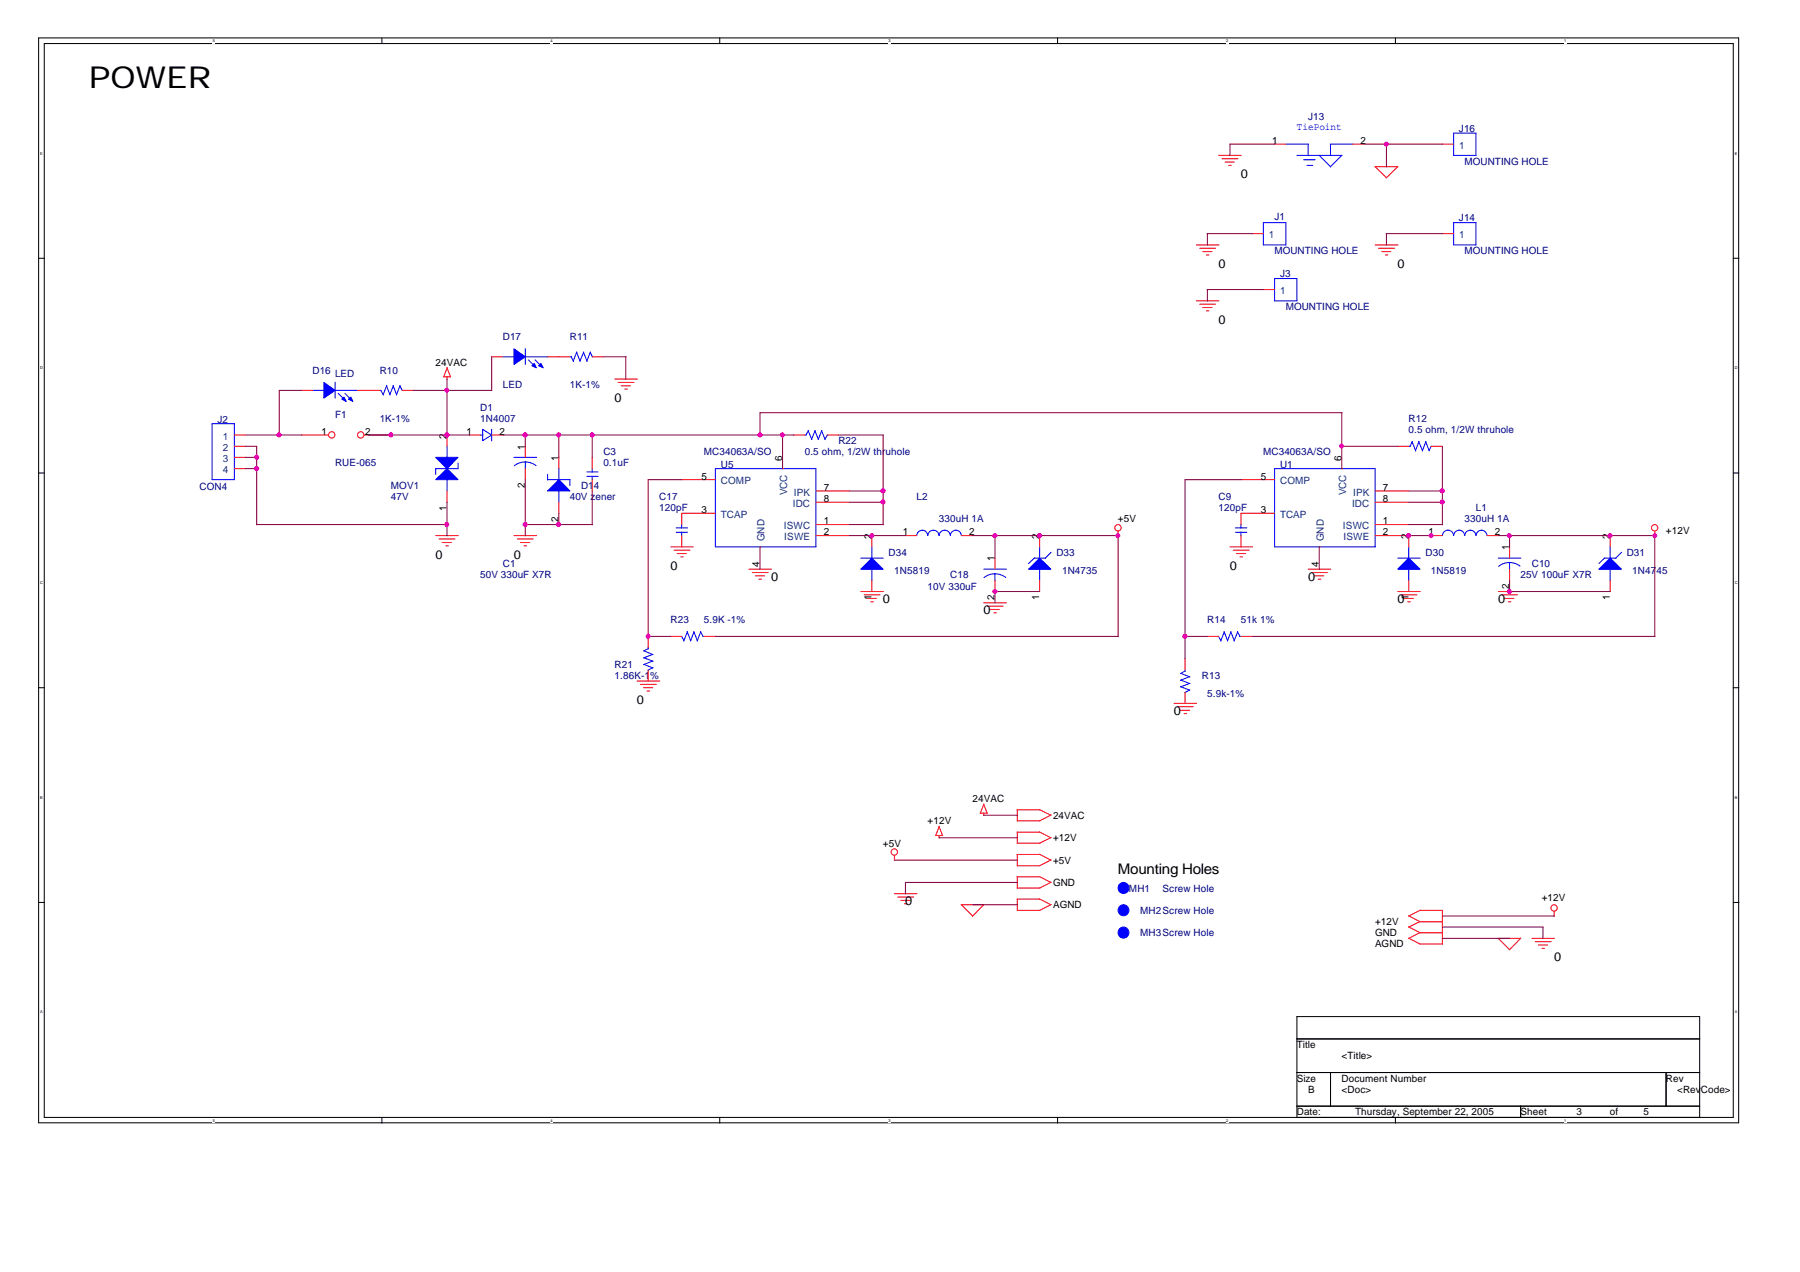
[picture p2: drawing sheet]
<svg xmlns="http://www.w3.org/2000/svg" width="297mm" height="210mm" viewBox="0 0 297 210" stroke-linecap="round" stroke-linejoin="round" font-family="sans-serif">
<path d="M6.4 6.3h280.5v179h-280.5zM7.3 7.2h278.7v177.2h-278.7z" fill="none" stroke="#000" stroke-width=".17"/>
<g fill="#fff">
<path d="M35.1 6.4h.4v.7h-.4z"/>
<path d="M35.1 184.5h.4v.8h-.4z"/>
</g>
<path d="M63 6.3v.9M63 184.4v.9" fill="none" stroke="#000" stroke-width=".17"/>
<g fill="#fff">
<path d="M90.8 6.4h.4v.7h-.4z"/>
<path d="M90.8 184.5h.4v.8h-.4z"/>
</g>
<path d="M118.8 6.3v.9M118.8 184.4v.9" fill="none" stroke="#000" stroke-width=".17"/>
<g fill="#fff">
<path d="M146.6 6.4h.3v.7h-.3z"/>
<path d="M146.6 184.5h.3v.8h-.3z"/>
</g>
<path d="M174.5 6.3v.9M174.5 184.4v.9" fill="none" stroke="#000" stroke-width=".17"/>
<g fill="#fff">
<path d="M202.4 6.4h.3v.7h-.3z"/>
<path d="M202.4 184.5h.3v.8h-.3z"/>
</g>
<path d="M230.3 6.3v.9M230.3 184.4v.9" fill="none" stroke="#000" stroke-width=".17"/>
<g fill="#fff">
<path d="M258.1 6.4h.3v.7h-.3z"/>
<path d="M258.1 184.5h.3v.8h-.3z"/>
<path d="M6.6 24.9h.4v.7h-.4z"/>
<path d="M286.3 24.9h.4v.7h-.4z"/>
<path d="M6.6 60.3h.5v.8h-.5z"/>
<path d="M286.3 60.3h.4v.8h-.4z"/>
</g>
<path d="M6.4 42.6h.9M286 42.6h1" fill="none" stroke="#000" stroke-width=".17"/>
<g fill="#fff">
<path d="M6.6 95.8h.5v.7h-.5z"/>
<path d="M286.3 95.8h.4v.7h-.4z"/>
</g>
<path d="M6.4 78.1h.9M286 78.1h1" fill="none" stroke="#000" stroke-width=".17"/>
<g fill="#fff">
<path d="M6.6 131.2h.4v.7h-.4z"/>
<path d="M286.3 131.2h.4v.7h-.4z"/>
</g>
<path d="M6.4 113.5h.9M286 113.5h1" fill="none" stroke="#000" stroke-width=".17"/>
<g fill="#fff">
<path d="M6.6 166.6h.4v.8h-.4z"/>
<path d="M286.3 166.6h.3v.8h-.3z"/>
</g>
<path d="M6.4 148.9h.9M286 148.9h1M214 167.8h66.5v16.6h-66.5zM214 171.4h66.5M214 177h66.5M219.6 177v5.5M274.9 177v5.5M214 182.5h66.5M250.9 182.5v1.9" fill="none" stroke="#000" stroke-width=".17"/>
<g fill="none" stroke="#f00" stroke-width=".17">
<path d="M201.1 25.6h3.7M201.7 26.2h2.6M202.2 26.7h1.5M202.8 27.3h.4M206.7 38.6h1.8M210.3 23.8h1.9M223.2 23.8h1.9M226.9 27.5l1.9 1.8M226.9 27.5h3.8M230.7 27.5l-1.9 1.9M238 23.8h1.9M238 38.6h1.9"/>
<path d="M81.1 58.9h1.9M90.4 58.9h3.6M97.7 58.9h1.9M197.4 49.6h3.7M197.4 40.4h3.7M198 50.2h2.6M198 41h2.6M198.5 50.7h1.5M198.5 41.5h1.5M199.1 51.3h.4M199.1 42.1h.4M208.5 47.8h1.8"/>
<path d="M226.9 40.4h3.8M227.5 41h2.6M228 41.5h1.5M228.6 42.1h.4M38.7 71.8h1.8M38.7 73.7h1.8M38.7 75.5h1.8M38.7 77.3h1.8M49.8 71.8h4.4M49.8 64.4h1.8M59 64.4h3.7M60.1 71.8h4.4"/>
<path d="M66.4 64.4h1.8M73.2 62.2h1.1M73.8 62.2v.4M73.8 71.8v1.9M73.8 60.7l.6 1.5M73.8 60.7l-.6 1.5M77.5 71.8h1.8M81.1 71.8h1.9M86.7 73.7v1.8M86.7 77.3v1.9M92.2 75.5v1.8M97.7 75.5v1.8"/>
<path d="M97.7 79.2v1.8M101.5 62.6h3.7M102 63.1h2.6M102.5 63.7h1.5M103.1 64.2h.4M112.5 79.2h5.5M129.1 77.3h.1M131 71.8h1.8M136.5 71.8h1.9M204.8 79.2h5.5M221.4 77.3h.1M230.7 73.7h1.8"/>
<path d="M236.2 73.7h1.8M71.9 88.4h3.7M72.5 88.9h2.6M73 89.5h1.5M73.6 90.1h.4M73.8 81v1.9M84.8 88.4h3.7M85.4 88.9h2.6M85.9 89.5h1.5M86.5 90.1h.4M92.2 82.9v1.8M110.7 90.2h3.7"/>
<path d="M111.2 90.8h2.7M111.7 91.3h1.6M112.3 91.9h.5M112.5 88.4v1.8M118 84.7h-5.5v1.9M123.6 93.9h3.7M124.1 94.5h2.7M124.7 95h1.5M125.2 95.6h.5M125.4 90.2h.1M134.6 88.4h5.6M134.6 81h5.6"/>
<path d="M134.6 82.9h5.6M134.6 86.6h5.6M142.1 97.6h3.7M142.6 98.2h2.6M143.1 98.8h1.5M143.7 99.3h.4M143.9 88.4v1.8M143.9 95.8v1.8M149.4 88.4h1.9M158.6 88.4h1.9M162.3 99.5h3.8M164.2 92.1v1.8"/>
<path d="M164.2 95.8v1.8M171.6 88.4v1.8M171.6 95.8v1.8M184.5 87.7v.7M203 90.2h3.7M203.5 90.8h2.6M204 91.3h1.6M204.6 91.9h.4M204.8 88.4v1.8M210.3 84.7h-5.5v1.9M215.9 93.9h3.7M216.4 94.5h2.7"/>
<path d="M216.9 95h1.6M217.5 95.6h.5M217.7 90.2h.1M226.9 88.4h5.6v1.8M226.9 81h5.6M226.9 82.9h5.6M226.9 86.6h5.6M230.7 97.6h3.7M231.2 98.2h2.6M231.7 98.8h1.5M232.3 99.3h.4M232.5 95.8v1.8"/>
<path d="M236.2 88.4h1.8M245.4 88.4h1.9M247.3 97.6h3.7M247.8 98.2h2.6M248.3 98.8h1.5M248.9 99.3h.4M249.1 90.2v1.9M249.1 93.9v1.9M265.7 88.4v1.8M265.7 95.8v1.8M273.1 87.7v.7M105.1 112.4h3.8"/>
<path d="M105.7 112.9h2.6M106.2 113.5h1.5M106.8 114h.4M107 105v1.8M107 110.6v1.8M110.7 105h1.8M116.2 105h1.8M162.9 100h2.6M163.4 100.6h1.5M164 101.1h.4M193.7 116.1h3.8M194.3 116.6h2.6"/>
<path d="M194.8 117.2h1.5M195.4 117.8h.4M195.6 108.7v1.9M195.6 114.2v1.9M199.2 105h1.9M204.8 105h1.9M154.4 137.9h1.1M155 137.9v.4M155 136.4l.6 1.5M155 136.3l-.6 1.6M161.7 134.2h1.2M162.3 134.2v.4"/>
<path d="M162.3 132.7l.6 1.5M162.4 132.7l-.6 1.5M167.8 137.3h3.8M167.8 133.6h3.8M167.9 133.6v1.9M167.9 137.3v1.9M167.9 139.1h3.7M167.9 135.5h3.7M171.5 137.3l1.9 1M171.5 133.6l1.9 .9M173.5 138.2l-1.9 .9M173.5 134.5l-1.9 1"/>
<path d="M147.6 147.5h3.7M147.6 141.2v.8M148.1 148h2.7M148.7 148.6h1.5M149.2 149.1h.5M158.6 149.3l1.9 1.9M158.6 149.3h3.8M162.3 149.3l-1.8 1.9M167.8 141h3.8M167.8 148.4h3.8M167.8 144.7h3.8M167.9 141v1.9"/>
<path d="M167.9 144.7v1.9M167.9 148.4v1.9M167.9 142.9h3.7M167.9 150.2h3.7M167.9 146.5h3.7M171.5 141l1.9 .9M171.5 148.3l1.9 1M171.5 144.6l1.9 1M173.5 141.9l-1.9 1M173.5 149.3l-1.9 .9M173.5 145.6l-1.9 .9M232.4 151.1l1.9 1"/>
<path d="M232.4 154.8l1.9 1M232.4 152.9l1.9 1M234.3 152.1h3.8M234.3 153.9h3.8M234.3 155.8h3.7M234.3 150.2h3.8M234.4 150.2l-1.9 1M234.4 153.9l-1.9 .9M234.4 152.1l-1.9 .9M238 150.2v5.6M247.2 154.8h3.7M247.3 154.8l1.9 2"/>
<path d="M251 154.8l-1.9 1.9M252.8 154.8h3.7M253.3 155.4h2.7M253.9 155.9h1.5M254.4 156.5h.5M256.5 150.4v.8"/>
<circle cx="54.7" cy="71.8" r=".52"/>
<circle cx="59.5" cy="71.8" r=".52"/>
<circle cx="184.5" cy="87.1" r=".52"/>
<circle cx="273.1" cy="87.1" r=".52"/>
<circle cx="147.6" cy="140.6" r=".52"/>
<circle cx="256.5" cy="149.8" r=".52"/>
</g>
<g fill="none" stroke="#00f" stroke-width=".17">
<path d="M208.5 36.7h3.7v3.7h-3.7zM212.2 23.8h3.7M214 25.6h7.5M215.1 26.4h1.9M215.7 27.3h.9M215.9 23.8v1.9M217.7 25.6l1.9 1.9M219.5 23.8h3.7M219.6 23.8v1.9M221.4 25.6l-1.9 1.9M239.9 22h3.7v3.6h-3.7zM239.9 36.7h3.7v3.7h-3.7z"/>
<path d="M83 58.9h1.9M86.7 57.5v2.6M86.7 58.9h3.7M87.2 59.4l1.1 1.1M88.3 59.4l1.1 1.1M94 58.9h.3M94.3 58.9l.3 .7M95.1 58.1l.6 1.5M95.2 58.1l-.6 1.5M96.3 58.1l.6 1.5M96.3 58.1l-.6 1.5M97.4 58.1l.4 .8"/>
<path d="M97.4 58.1l-.6 1.5M210.3 46h3.7v3.6h-3.7zM35 69.9h3.7v9.3h-3.7zM51.6 64.4h1.9M55.3 63.1v2.6M55.3 64.4h3.7M55.8 64.9l1.2 1.2M56.9 64.9l1.2 1.2M62.7 64.4h.2M62.8 64.4l.5 .8M63.8 63.7l.6 1.5M63.8 63.6l-.6 1.5"/>
<path d="M64.9 63.7l.6 1.5M64.9 63.6l-.6 1.5M66 63.7l.4 .8M66 63.6l-.6 1.5M71.9 77.3h3.7M71.9 77.3v1M73.8 73.6v7.4M75.6 76.4v1M79.3 71.8h.4M79.7 70.9l1.4 .9-1.4 .9zM81.1 70.9v1.9M84.8 75.5h3.7"/>
<path d="M86.7 76.2l.7 .1 1.1 .5M86.7 76.2l-1.2 .3-.6 .4M86.7 76.2v1.2M90.4 78.3v.9M90.4 79.2h3.7M92.2 77.3v1.9M94 79.2v.9M96.8 77.9h1.9M96.8 78.6h1.9M97.7 77.3v.6M97.7 78.6v.6M118 77.3h16.6v12.9h-16.6z"/>
<path d="M132.8 71.8h.2M133.4 71.1l.6 1.4M133.4 71l-.4 .8M134.5 71.1l.6 1.4M134.5 71l-.6 1.5M135.6 71.1l.6 1.4M135.6 71l-.6 1.5M136.5 71.7l-.4 .8M210.3 77.3h16.6v12.9h-16.6zM232.5 73.7h.2M233 72.9l.6 1.5M233.1 72.8l-.4 .9"/>
<path d="M234.1 72.9l.7 1.5M234.2 72.8l-.6 1.6M235.3 72.9l.6 1.5M235.3 72.8l-.6 1.6M236.2 73.6l-.4 .8M92.2 81v1.9M111.6 87.1h1.9M111.6 87.8h1.9M112.5 86.6v.6M112.5 87.8v.6M142.1 92.1h3.7M143.9 90.2v1.9"/>
<path d="M143.9 93.9v1.9M151.3 88.4a.91 .91 0 0 1 .9-.9 .91 .91 0 0 1 .9 .9 .93 .93 0 0 1 .9-.9 .93 .93 0 0 1 1 .9 .93 .93 0 0 1 .9-.9 .93 .93 0 0 1 .9 .9 .91 .91 0 0 1 .9-.9 .91 .91 0 0 1 .9 .9M162.3 93.9h3.8M164.2 94.7l1.1 .2 .7 .4M164.2 94.7l-1.2 .2-.6 .4M164.2 94.7v1.1M170.7 92.1h1.8M170.7 92.1l-1 .9M171.6 90.2v1.9M171.6 93.9v1.9M173.5 91.1l-1 1M203.9 87.1h1.9"/>
<path d="M203.9 87.8h1.9M204.8 86.6v.6M204.8 87.8v.6M230.7 92.1h3.7M232.5 90.2v1.9M232.5 93.9v1.9M238 88.4a.93 .93 0 0 1 1-.9 .93 .93 0 0 1 .9 .9 .91 .91 0 0 1 .9-.9 .91 .91 0 0 1 .9 .9 .93 .93 0 0 1 .9-.9 .93 .93 0 0 1 1 .9 .91 .91 0 0 1 .9-.9 .91 .91 0 0 1 .9 .9M247.3 92.1h3.7M249.1 92.8l.8 .1 .9 .5M249.1 92.8l-1.1 .3-.7 .4M249.1 92.8v1.2M264.8 92.1h1.9"/>
<path d="M264.8 92.1l-1 .9M265.7 90.2v1.9M265.7 93.9v1.9M267.6 91.1l-1 1M106.2 107.4l1.6 .6M106.2 108.5l1.6 .6M106.2 109.6l1.6 .6M107 107.1l-.8 .3M107 106.8v.3M107.7 108l-1.5 .6M107.7 109.1l-1.5 .6M107.7 110.2l-.8 .4"/>
<path d="M112.5 105l.4 .7M113.4 104.2l.6 1.5M113.4 104.3l-.6 1.5M114.5 104.2l.6 1.5M114.5 104.3l-.6 1.5M115.6 104.2l.4 .8M115.6 104.3l-.6 1.5M116 105h.2M194.8 111.1l1.6 .6M194.8 112.2l1.6 .6M194.8 113.3l1.6 .6M195.6 110.7l-.8 .5"/>
<path d="M195.6 110.6v.2M196.3 111.7l-1.5 .6M196.3 112.8l-1.5 .6M196.3 113.9l-.8 .4M201.1 105l.4 .7M202 104.2l.6 1.5M202 104.3l-.6 1.5M203.1 104.2l.6 1.5M203.1 104.3l-.6 1.5M204.2 104.2l.4 .8M204.2 104.3l-.6 1.5M204.6 105h.2"/>
</g>
<g fill="#00f" stroke="#00f" stroke-width=".17">
<path d="M84.8 57.6l1.9 1.3-1.9 1.2z" fill-rule="evenodd"/>
<path d="M89.3 60l.3 .7-.7-.3z" fill-rule="evenodd"/>
<path d="M88.2 60l.3 .7-.7-.3z" fill-rule="evenodd"/>
<path d="M71.9 79.2l1.9-1.9 1.8 1.9z" fill-rule="evenodd"/>
<path d="M71.9 75.5h3.7l-1.8 1.8z" fill-rule="evenodd"/>
<path d="M53.4 63.1l1.9 1.3-1.9 1.3z" fill-rule="evenodd"/>
<path d="M57.5 65.9l.4-.4 .3 .7z" fill-rule="evenodd"/>
<path d="M56.8 65.5l.3 .7-.7-.3z" fill-rule="evenodd"/>
<path d="M171.6 92.1l1.8 1.8h-3.7z" fill-rule="evenodd"/>
<path d="M263.8 93.9l1.9-1.8 1.9 1.8z" fill-rule="evenodd"/>
<path d="M232.5 92.1l1.8 1.8h-3.6z" fill-rule="evenodd"/>
<path d="M92.2 79.2l1.8 1.8h-3.6z" fill-rule="evenodd"/>
<path d="M142.1 93.9l1.8-1.8 1.8 1.8z" fill-rule="evenodd"/>
<circle cx="185.4" cy="146.5" r=".9"/>
<circle cx="185.4" cy="153.9" r=".9"/>
<circle cx="185.4" cy="150.2" r=".9"/>
</g>
<g fill="none" stroke="#800040" stroke-width=".17">
<path d="M199.2 38.6h7.5M199.2 38.6v1.9M202.9 23.8h7.4M203 23.8v1.9M225.1 23.8h13M228.8 38.6h9.2M228.8 23.8v3.7M228.8 38.6v1.9M81.1 58.8v5.6M99.6 58.9h3.7M103.3 58.9v3.7M199.2 47.8h9.3"/>
<path d="M199.2 47.8v1.9M40.5 73.7h1.9M40.5 71.8h9.3M40.5 75.5h1.9M40.5 77.3h1.9M42.4 73.7v12.9M49.8 64.4h-3.7v7.4M60.8 71.8h16.7M68.2 64.4h13M73.8 62.6v9.2M83 71.8h48M86.7 71.8v1.9"/>
<path d="M86.7 79.2v9.2M92.2 71.8v3.7M97.7 71.8v3.7M112.5 79.2h-5.5v25.9M129.1 71.8v5.6M138.4 71.8h7.4M145.7 71.8v14.8M204.8 79.2h-9.2v29.5M221.4 73.7h9.3M221.4 68.1v9.3M221.5 68.1h-96.1v3.7M238 73.7v12.9"/>
<path d="M42.4 86.6h31.4M73.8 82.9v5.5M86.7 86.6h11.1M92.2 84.7v1.9M97.7 81v5.6M125.4 90.2v3.8M140.2 82.9h5.6M140.2 86.6h5.6M140.2 88.4h9.3M140.2 81h5.6M160.5 88.4h24.1M164.1 97.6h7.5"/>
<path d="M164.2 88.4v3.8M164.2 97.6v1.9M184.5 88.4v16.7M217.7 90.2v3.8M232.5 82.9h5.6M232.5 86.6h5.6M232.5 88.4h4.1M232.5 81h5.6M247.3 88.4h25.8M249.1 97.6h16.6M249.1 88.4v1.9M249.1 95.8v1.9"/>
<path d="M273.1 88.4v16.7M107 105h3.7M118 105h66.6M195.5 105h3.7M206.7 105h66.4M155 138.3h12.9M162.3 134.5h5.6M147.6 141.9h20.3M160.5 149.3h7.4M167.9 145.6h-18.5v1.9M238 151.2h18.5M238 154.8h11.2"/>
<path d="M238 153h16.7M254.6 153v1.9"/>
</g>
<g fill="#f0f" stroke="#f0f" stroke-width=".17">
<circle cx="228.8" cy="23.8" r=".34"/>
<circle cx="46" cy="71.8" r=".35"/>
<circle cx="64.5" cy="71.8" r=".35"/>
<circle cx="73.7" cy="71.8" r=".35"/>
<circle cx="86.7" cy="71.8" r=".36"/>
<circle cx="238" cy="82.8" r=".34"/>
<circle cx="145.7" cy="81" r=".36"/>
<circle cx="143.9" cy="88.4" r=".33"/>
<circle cx="238" cy="81" r=".36"/>
<circle cx="164.2" cy="88.4" r=".34"/>
<circle cx="97.7" cy="71.8" r=".35"/>
<circle cx="125.4" cy="71.8" r=".35"/>
<circle cx="265.7" cy="88.4" r=".34"/>
<circle cx="171.6" cy="88.4" r=".33"/>
<circle cx="129.1" cy="71.8" r=".35"/>
<circle cx="273.1" cy="88.4" r=".33"/>
<circle cx="86.7" cy="86.5" r=".36"/>
<circle cx="92.2" cy="86.5" r=".35"/>
<circle cx="92.2" cy="71.8" r=".35"/>
<circle cx="221.4" cy="73.6" r=".33"/>
<circle cx="107" cy="105" r=".35"/>
<circle cx="232.5" cy="88.4" r=".34"/>
<circle cx="236.2" cy="88.4" r=".33"/>
<circle cx="184.5" cy="88.4" r=".33"/>
<circle cx="249.1" cy="88.4" r=".33"/>
<circle cx="145.7" cy="82.8" r=".34"/>
<circle cx="73.7" cy="64.4" r=".33"/>
<circle cx="42.4" cy="75.5" r=".35"/>
<circle cx="249.1" cy="97.6" r=".33"/>
<circle cx="73.7" cy="86.5" r=".35"/>
<circle cx="164.2" cy="97.6" r=".34"/>
<circle cx="42.4" cy="77.3" r=".35"/>
<circle cx="195.5" cy="105" r=".36"/>
</g>
<text font-size="5" x="14.6" y="14.6">POWER</text>
<text font-size="2.4" x="184.5" y="144.2">Mounting Holes</text>
<g font-size="2">
<text x="204.8" y="29.4">0</text>
<text x="201.1" y="44.2">0</text>
<text x="230.6" y="44.2">0</text>
<text x="201.1" y="53.4">0</text>
<text x="101.4" y="66.4">0</text>
<text x="71.9" y="92.2">0</text>
<text x="84.8" y="92.2">0</text>
<text x="110.7" y="94">0</text>
<text x="127.3" y="95.9">0</text>
<text x="202.9" y="94">0</text>
<text x="215.9" y="95.9">0</text>
<text x="145.7" y="99.5">0</text>
<text x="162.3" y="101.4">0</text>
<text x="230.6" y="99.5">0</text>
<text x="247.2" y="99.5">0</text>
<text x="105.1" y="116.2">0</text>
<text x="193.7" y="118">0</text>
<text x="149.4" y="149.4">0</text>
<text x="256.5" y="158.6">0</text>
</g>
<g font-size="1.7">
<text x="209.9" y="23.8">1</text>
<text x="224.5" y="23.8">2</text>
<text x="71.9" y="60.4">24VAC</text>
<text x="53" y="71.8">1</text>
<text x="60.3" y="71.8">2</text>
<text x="77" y="71.8">1</text>
<text x="82.4" y="71.8">2</text>
<text x="73.7" y="72.4" transform="rotate(-90 73.7 72.4)">2</text>
<text x="86.6" y="74.2" transform="rotate(-90 86.6 74.2)">1</text>
<text x="92.2" y="76" transform="rotate(-90 92.2 76)">1</text>
<text x="129.1" y="76" transform="rotate(-90 129.1 76)">6</text>
<text x="221.4" y="76" transform="rotate(-90 221.4 76)">6</text>
<text x="86.6" y="80.6" transform="rotate(-90 86.6 80.6)">2</text>
<text x="115.8" y="79.1">5</text>
<text x="135.9" y="81">7</text>
<text x="135.9" y="82.9">8</text>
<text x="208.1" y="79.1">5</text>
<text x="228.2" y="81">7</text>
<text x="228.2" y="82.9">8</text>
<text x="73.7" y="84.3" transform="rotate(-90 73.7 84.3)">1</text>
<text x="92.2" y="86.1" transform="rotate(-90 92.2 86.1)">2</text>
<text x="115.8" y="84.7">3</text>
<text x="135.9" y="86.5">1</text>
<text x="135.9" y="88.4">2</text>
<text x="143.8" y="89" transform="rotate(-90 143.8 89)">2</text>
<text x="149" y="88.4">1</text>
<text x="159.9" y="88.4">2</text>
<text x="171.5" y="89" transform="rotate(-90 171.5 89)">2</text>
<text x="184.5" y="86.2">+5V</text>
<text x="208.1" y="84.7">3</text>
<text x="228.2" y="86.5">1</text>
<text x="228.2" y="88.4">2</text>
<text x="232.4" y="89" transform="rotate(-90 232.4 89)">2</text>
<text x="235.8" y="88.4">1</text>
<text x="246.7" y="88.4">2</text>
<text x="265.6" y="89" transform="rotate(-90 265.6 89)">2</text>
<text x="274.9" y="88.1">+12V</text>
<text x="125.3" y="93.5" transform="rotate(-90 125.3 93.5)">4</text>
<text x="164.1" y="92.6" transform="rotate(-90 164.1 92.6)">1</text>
<text x="217.6" y="93.5" transform="rotate(-90 217.6 93.5)">4</text>
<text x="249" y="90.8" transform="rotate(-90 249 90.8)">1</text>
<text x="143.8" y="99" transform="rotate(-90 143.8 99)">1</text>
<text x="164.1" y="99" transform="rotate(-90 164.1 99)">2</text>
<text x="171.5" y="99" transform="rotate(-90 171.5 99)">1</text>
<text x="232.4" y="99" transform="rotate(-90 232.4 99)">1</text>
<text x="249" y="97.2" transform="rotate(-90 249 97.2)">2</text>
<text x="265.6" y="99" transform="rotate(-90 265.6 99)">1</text>
<text x="153.1" y="136">+12V</text>
<text x="160.5" y="132.3">24VAC</text>
<text x="173.8" y="135.1">24VAC</text>
<text x="145.7" y="139.8">+5V</text>
<text x="173.8" y="142.5">+5V</text>
<text x="173.8" y="138.8">+12V</text>
<text x="173.8" y="149.9">AGND</text>
<text x="173.8" y="146.2">GND</text>
<text x="254.4" y="148.6">+12V</text>
<text x="226.9" y="152.7">+12V</text>
<text x="226.9" y="154.5">GND</text>
<text x="226.9" y="156.4">AGND</text>
<text x="214" y="172.9">Title</text>
<text x="214" y="178.5">Size</text>
<text x="221.4" y="174.8">&lt;Title&gt;</text>
<text x="221.4" y="178.5">Document Number</text>
<text x="274.9" y="178.5">Rev</text>
<text x="214" y="184">Date:</text>
<text x="215.9" y="180.4">B</text>
<text x="221.4" y="180.4">&lt;Doc&gt;</text>
<text x="223.6" y="184">Thursday, September 22, 2005</text>
<text x="250.9" y="184">Sheet</text>
<text x="260.1" y="184">3</text>
<text x="265.7" y="184">of</text>
<text x="271.2" y="184">5</text>
<text x="276.8" y="180.4">&lt;RevCode&gt;</text>
</g>
<text font-size="1.7" fill="#00f" x="214" y="21.4">TiePoint</text>
<g font-size="1.7" fill="#000080">
<text x="215.9" y="19.8">J13</text>
<text x="240.7" y="21.8">J16</text>
<text x="241.7" y="27.1">MOUNTING HOLE</text>
<text x="210.3" y="36.4">J1</text>
<text x="210.3" y="41.9">MOUNTING HOLE</text>
<text x="240.7" y="36.5">J14</text>
<text x="241.7" y="41.9">MOUNTING HOLE</text>
<text x="211.2" y="45.8">J3</text>
<text x="212.2" y="51.2">MOUNTING HOLE</text>
<text x="83" y="56.1">D17</text>
<text x="94" y="56.1">R11</text>
<text x="51.6" y="61.7">D16</text>
<text x="55.3" y="62.2">LED</text>
<text x="62.7" y="61.7">R10</text>
<text x="83" y="64.1">LED</text>
<text x="94" y="64.1">1K-1%</text>
<text x="35.9" y="69.8">J2</text>
<text x="55.3" y="69.1">F1</text>
<text x="62.7" y="69.6">1K-1%</text>
<text x="79.2" y="67.7">D1</text>
<text x="79.2" y="69.6">1N4007</text>
<text x="232.5" y="69.6">R12</text>
<text x="232.5" y="71.4">0.5 ohm, 1/2W thruhole</text>
<text x="55.3" y="77">RUE-065</text>
<text x="99.6" y="75.2">C3</text>
<text x="99.6" y="77">0.1uF</text>
<text x="116.2" y="75.2">MC34063A/SO</text>
<text x="119" y="77.2">U5</text>
<text x="132.8" y="75.2">0.5 ohm, 1/2W thruhole</text>
<text x="138.3" y="73.3">R22</text>
<text x="208.4" y="75.2">MC34063A/SO</text>
<text x="211.2" y="77.2">U1</text>
<text x="32.9" y="80.9">CON4</text>
<text x="64.5" y="80.7">MOV1</text>
<text x="64.5" y="82.5">47V</text>
<text x="94" y="82.5">40V zener</text>
<text x="95.9" y="80.7">D14</text>
<text x="108.8" y="82.5">C17</text>
<text x="151.3" y="82.5">L2</text>
<text x="201.1" y="82.5">C9</text>
<text x="108.8" y="84.4">120pF</text>
<text x="154.9" y="86.2">330uH 1A</text>
<text x="201.1" y="84.4">120pF</text>
<text x="241.7" y="86.2">330uH 1A</text>
<text x="243.5" y="84.4">L1</text>
<text x="79.2" y="95.4">50V 330uF X7R</text>
<text x="83" y="93.6">C1</text>
<text x="146.6" y="91.8">D34</text>
<text x="147.6" y="94.7">1N5819</text>
<text x="156.8" y="95.4">C18</text>
<text x="174.3" y="91.8">D33</text>
<text x="175.3" y="94.7">1N4735</text>
<text x="235.2" y="91.8">D30</text>
<text x="236.1" y="94.7">1N5819</text>
<text x="250.9" y="95.4">25V 100uF X7R</text>
<text x="252.8" y="93.6">C10</text>
<text x="268.4" y="91.8">D31</text>
<text x="269.4" y="94.7">1N4745</text>
<text x="153.1" y="97.3">10V 330uF</text>
<text x="110.7" y="102.8">R23</text>
<text x="116.2" y="102.8">5.9K -1%</text>
<text x="199.2" y="102.8">R14</text>
<text x="204.8" y="102.8">51k 1%</text>
<text x="101.4" y="110.2">R21</text>
<text x="101.4" y="112.1">1.86K-1%</text>
<text x="198.3" y="112.1">R13</text>
<text x="199.2" y="115">5.9k-1%</text>
<text x="186.3" y="147.1">MH1</text>
<text x="191.9" y="147.1">Screw Hole</text>
<text x="188.2" y="154.5">MH3Screw Hole</text>
<text x="188.2" y="150.8">MH2Screw Hole</text>
</g>
<g font-size="1.7" fill="#004080">
<text x="240.8" y="24.6">1</text>
<text x="209.4" y="39.3">1</text>
<text x="240.8" y="39.3">1</text>
<text x="211.2" y="48.6">1</text>
<text x="36.8" y="72.6">1</text>
<text x="36.8" y="74.4">2</text>
<text x="36.8" y="76.3">3</text>
<text x="36.8" y="78.1">4</text>
<text x="119" y="79.9">COMP</text>
<text x="129.9" y="81.8" transform="rotate(-90 129.9 81.8)">VCC</text>
<text x="130.9" y="83.7">IDC</text>
<text x="131" y="81.8">IPK</text>
<text x="211.2" y="79.9">COMP</text>
<text x="222.2" y="81.8" transform="rotate(-90 222.2 81.8)">VCC</text>
<text x="223.1" y="83.7">IDC</text>
<text x="223.3" y="81.8">IPK</text>
<text x="119" y="85.5">TCAP</text>
<text x="126.2" y="89.3" transform="rotate(-90 126.2 89.3)">GND</text>
<text x="129.3" y="87.3">ISWC</text>
<text x="129.4" y="89.2">ISWE</text>
<text x="211.2" y="85.5">TCAP</text>
<text x="218.4" y="89.3" transform="rotate(-90 218.4 89.3)">GND</text>
<text x="221.6" y="87.3">ISWC</text>
<text x="221.7" y="89.2">ISWE</text>
</g>
<g font-size=".6">
<text x="35.1" y="7">5</text>
<text x="90.8" y="7">4</text>
<text x="146.6" y="7">3</text>
<text x="202.4" y="7">2</text>
<text x="258.1" y="7">1</text>
<text x="6.6" y="25.5">E</text>
<text x="286.3" y="25.5">E</text>
<text x="6.6" y="60.9">D</text>
<text x="286.3" y="60.9">D</text>
<text x="6.6" y="96.4">C</text>
<text x="286.3" y="96.4">C</text>
<text x="6.6" y="131.8">B</text>
<text x="286.3" y="131.8">B</text>
<text x="6.6" y="167.2">A</text>
<text x="286.3" y="167.2">A</text>
<text x="35.1" y="185.1">5</text>
<text x="90.8" y="185.1">4</text>
<text x="146.6" y="185.1">3</text>
<text x="202.4" y="185.1">2</text>
<text x="258.1" y="185.1">1</text>
</g>
</svg>
